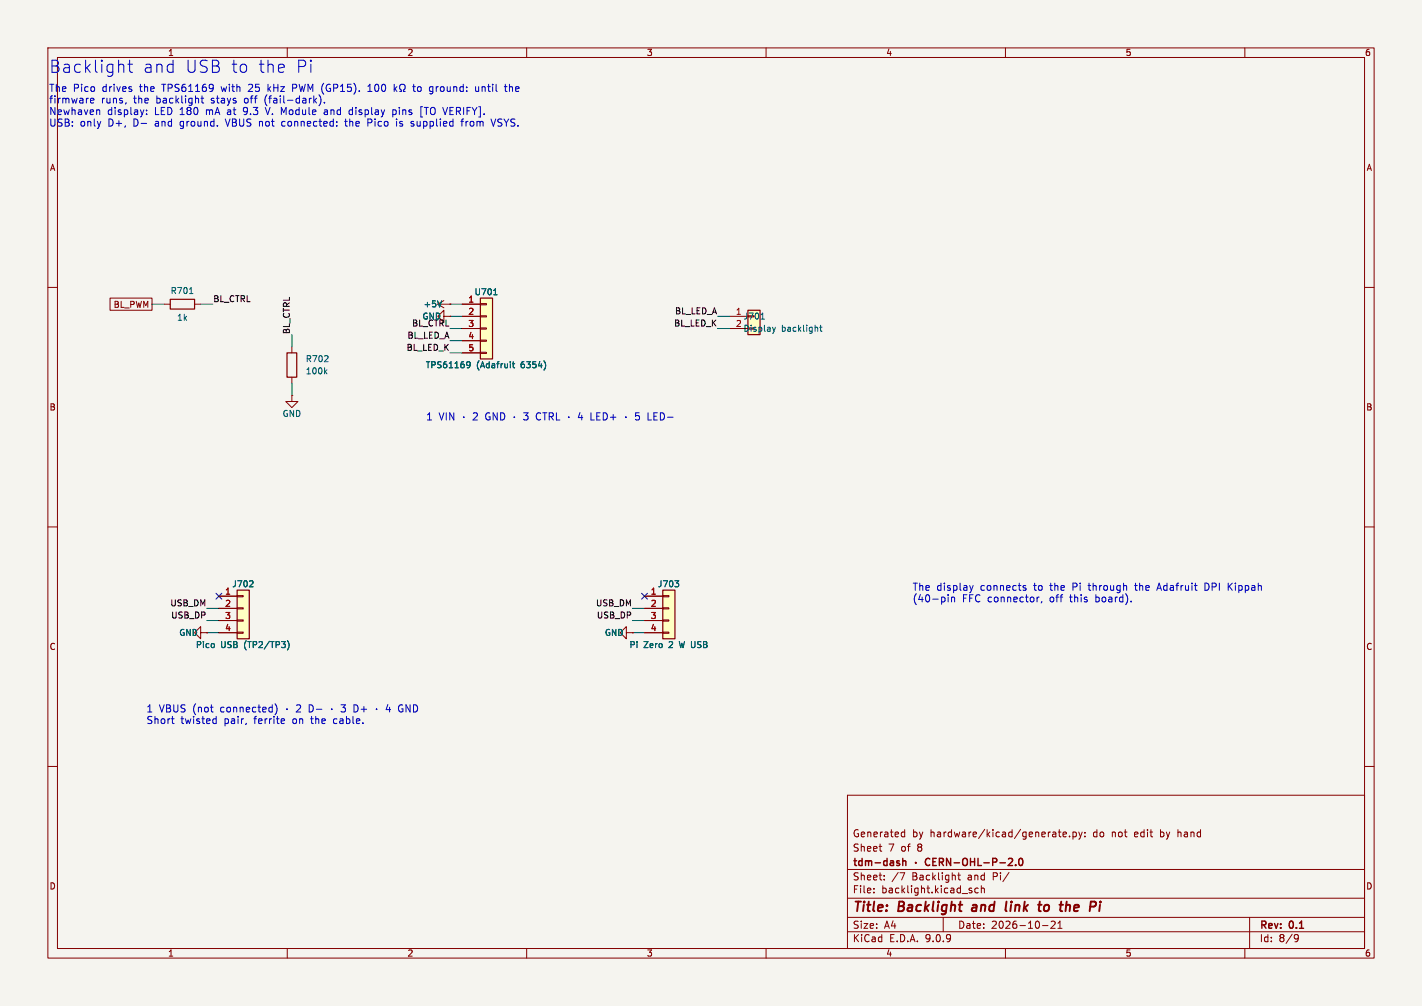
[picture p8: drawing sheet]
<svg xmlns="http://www.w3.org/2000/svg" width="297mm" height="210mm" viewBox="0 0 297 210" stroke-linecap="round" stroke-linejoin="round" font-family="sans-serif">
<path d="M0 0h297v210h-297z" fill="#f5f4ef" stroke="#f5f4ef" stroke-width=".21"/>
<g fill="none" stroke="#840000" stroke-width=".21">
<path d="M10 10h277v190h-277zM12 12h273v186h-273zM60 10v2M110 10v2M160 10v2M210 10v2M260 10v2M10 60h2M91.4 63.5l1.3 .8M91.4 63.5h2.6M92.7 62.7l-1.3 .8M94 63.5h.1"/>
<path d="M285 60h2M10 110h2M285 110h2M41.9 132.1v-1.3l-1.3 1.3 1.3 1.3v-1.3h1.3M43.2 132.1h.1M130.8 132.1v-1.3l-1.3 1.3 1.3 1.3v-1.3h1.3M132.1 132.1h.1M10 160h2M177 166h108v32h-108zM183.6 176.7h.6M184 177.7h.2M188.4 174.6h.6"/>
<path d="M188.4 173.8h.6M189 173.2v1.5M221 173.7h.6M221.2 173.2v1.3l.4 .2M222 174.2l.7-.1v-.3l-.5-.1-.2 .2 .1 .7h.6M223.4 174.6v.1M224.1 173.8l.4-.1 .3 .3-.1 .6h-.6M224.1 173.7v1.5M225.3 173.7l.4 1M225.7 174.7l-.4 .5M226 173.7l-.3 1M226.6 174.6v.1"/>
<path d="M226.6 173.8v.1M246 173.2v1.5M246.1 173.8h-.1M285 160h2M60 198v2M110 198v2M160 198v2M177 194.5h108M177 191.5h108M177 187.5h108M177 181.5h108M182.5 186.3v.1"/>
<path d="M182.5 185.5v.1M184.7 183.6v.1M184.7 182.8v.1M187.6 182.1l-1.3 2M188 182.2h1l-.7 1.5M197 191.5v3M200 182.7h.6M200.2 182.2v1.3l.4 .2M202.6 185.9l.4 .1v.2l-.2 .2h-.3M202.6 185.4l.4 .1M204.3 185.5l-.4-.1-.3 .3 .1 .6h.6M205 185.5l.2-.1 .3 .1 .1 .9"/>
<path d="M205 184.9v1.5M210 198v2M217.7 193.2h1.2M219.5 192.4l.6-.1 .3 .4-.9 1.1h.9M221 193.8h.8M221 192.7l.4-.4v1.5M260 198v2M261 191.5v6.5M270.6 195.1l.5 .1a.99 .99 0 0 1-.4 1.4h-.2M271.2 195.7l-.3 .3h-.3"/>
</g>
<path d="M203.1 189.5l-.1 .4 .2 .3M210.2 188.2l-.2 1.7 .3 .3M218.8 188.9l-.5 .1-.2 .3v.7a.52 .52 0 0 0 .7 .1M223 188.9l.5 .1v.2l-.1 1" fill="none" stroke="#840000" stroke-width=".4"/>
<g fill="none" stroke="#840000" stroke-width=".3">
<path d="M188.6 179.2v1.5M188.6 179.8l.2-.1 .3 .1 .1 .9M194.2 179.3a.71 .71 0 0 0-1 .5 .71 .71 0 0 0 .7 .9l.3-.2M194.8 179.9h.5M195.6 179.2h-.8v1.5h.8M196.2 180l.7-.1 .2-.2-.1-.4-.8-.1v1.5M196.6 180l.5 .7M198.6 179.2v1.5l-.9-1.5v1.5M201.3 179.3l.1-.1a.5 .5 0 0 1 .7 .5v.5a.5 .5 0 0 1-.5 .5 .5 .5 0 0 1-.5-.5v-.5zM202.7 179.9h.9M202.7 179.2v1.5M203.6 179.2v1.5"/>
<path d="M204.3 179.2v1.5h.7M207.3 180l.8-.1 .1-.2-.1-.4-.8-.1v1.5M210.6 179.3l.6-.1 .3 .4-.9 1.1h.9M212.9 179.3l.2-.1a.8 .8 0 0 1 .5 .7 .8 .8 0 0 1-.5 .8l-.2-.2-.1-.4zM191.3 180v.2M199.3 180.1h1.1M205.5 180.1h1.1M208.8 180.1h1.2M212.1 180.5v.2"/>
</g>
<path d="M92.2 62.8l-.4 1.3" fill="none" stroke="#006464" stroke-width=".21"/>
<path d="M49.5 123.2h2.6v10.2h-2.6z" fill="#ffffc2"/>
<path d="M49.5 123.2h2.6v10.2h-2.6z" fill="none" stroke="#840000" stroke-width=".25"/>
<path d="M45.7 124.5h3.8M45.7 127h3.8M45.7 129.5h3.8M45.7 132.1h3.8M49.5 124.3h1.3v.3h-1.3zM49.5 126.9h1.3v.2h-1.3zM49.5 129.4h1.3v.3h-1.3zM49.5 132h1.3v.2h-1.3z" fill="none" stroke="#840000" stroke-width=".21"/>
<path d="M52.7 121.3l.1 .5-.7 .7h.8M60 133.7a1.46 1.46 0 0 1 0 2" fill="none" stroke="#006464" stroke-width=".21"/>
<path d="M138.4 123.2h2.6v10.2h-2.6z" fill="#ffffc2"/>
<path d="M138.4 123.2h2.6v10.2h-2.6z" fill="none" stroke="#840000" stroke-width=".25"/>
<path d="M61 82.6v1.2h1.2l-1.2 1.3-1.3-1.3h1.3M61 82.6h.1M134.6 124.5h3.8M134.6 127h3.8M134.6 129.5h3.8M134.6 132.1h3.8M138.4 124.3h1.3v.3h-1.3zM138.4 126.9h1.3v.2h-1.3zM138.4 129.4h1.3v.3h-1.3zM138.4 132h1.3v.2h-1.3z" fill="none" stroke="#840000" stroke-width=".21"/>
<path d="M141 121.2h.8l-.5 .5M141.6 121.8l.2 .2-.2 .4" fill="none" stroke="#006464" stroke-width=".21"/>
<path d="M100.3 62.2h2.6v12.7h-2.6z" fill="#ffffc2"/>
<path d="M100.3 62.2h2.6v12.7h-2.6z" fill="none" stroke="#840000" stroke-width=".25"/>
<path d="M96.5 63.5h3.8M96.5 66h3.8M96.5 68.6h3.8M96.5 71.1h3.8M96.5 73.7h3.8M100.3 63.4h1.3v.2h-1.3zM100.3 65.9h1.3v.3h-1.3zM100.3 68.5h1.3v.2h-1.3zM100.3 71h1.3v.2h-1.3zM100.3 73.5h1.3v.3h-1.3z" fill="none" stroke="#840000" stroke-width=".21"/>
<path d="M97.7 75.5l.4 .1 .1 .6-.3 .5-.3 .1M98.2 76.1l-.3 .2h-.2M103.1 61.5h.7M107 75.9h.5M107.2 75.5v1.1l.3 .2M113.9 75.9v.8" fill="none" stroke="#006464" stroke-width=".21"/>
<path d="M156.2 64.8h2.5v5.1h-2.5z" fill="#ffffc2"/>
<path d="M35.6 62.5h5v2h-5zM59.9 73.7h2.1v5h-2.1zM156.2 64.8h2.5v5.1h-2.5z" fill="none" stroke="#840000" stroke-width=".25"/>
<g fill="none" stroke="#840000" stroke-width=".21">
<path d="M23 62.2h8.7v2.6h-8.7zM34.3 63.5h1.3M40.6 63.5h1.3M61 72.4v1.3M61 78.7v1.3M92.7 66v-1.2l-1.3 1.2 1.3 1.3v-1.3h1.3M94 66h.1M94 63.5h.1M96.5 66h3.8M96.5 68.6h3.8M96.5 63.5h3.8M96.5 71.1h3.8"/>
<path d="M96.5 73.7h3.8M152.4 66h3.8M152.4 68.6h3.8M43.2 132.1h.1M45.7 124.5h3.8M45.7 127h3.8M45.7 129.5h3.8M45.7 132.1h3.8M132.1 132.1h.1M134.6 124.5h3.8M134.6 127h3.8M134.6 129.5h3.8"/>
<path d="M134.6 132.1h3.8"/>
</g>
<g fill="none" stroke="#006464" stroke-width=".21">
<path d="M39.6 61.3h.7M67.9 77.6l.4 .4M68.3 77.2l-.5 .5M92.2 62.8l-.4 1.3M97.7 75.5l.4 .1 .1 .6-.3 .5-.3 .1M98.2 76.1l-.3 .2h-.2M103.1 61.5h.7M107 75.9h.5M107.2 75.5v1.1l.3 .2M113.9 75.9v.8M158.9 66.6h.8M161.4 68.3l.3 .9"/>
<path d="M161.7 69.2l-.2 .3M162 68.3l-.3 .9M170.7 68.4l.1 .8M171.2 68.3h.5M171.4 67.9v1.1l.3 .2M52.7 121.3l.1 .5-.7 .7h.8M60 133.7a1.46 1.46 0 0 1 0 2M141 121.2h.8l-.5 .5M141.6 121.8l.2 .2-.2 .4"/>
</g>
<g fill="none" stroke="#009600" stroke-width=".21">
<path d="M31.7 63.5h2.6M41.9 63.5h2.5M61 69.9v2.5M94 66h2.5M94 68.6h2.5M94 73.7h2.5M94 63.5h2.5M94 71.1h2.5M149.9 66h2.5M149.9 68.6h2.5M61 80v2.6M43.2 132.1h2.5"/>
<path d="M43.2 129.5h2.5M43.2 127h2.5M132.1 132.1h2.5M132.1 129.5h2.5M132.1 127h2.5"/>
</g>
<path d="M45.1 123.9l1.2 1.2M46.3 123.9l-1.2 1.2M134 123.9l1.2 1.2M135.2 123.9l-1.2 1.2" fill="none" stroke="#000084" stroke-width=".21"/>
<g fill="none" stroke="#0000c2" stroke-width=".21">
<path d="M25.5 13.4l.4 .4v1.3M26.7 13.4h1M27.1 12.6v2.1l.1 .3 .5 .1M56 17.6v1.5M56.5 18.1l-.5 .6M61.1 18.4h.6M61.7 17.6h-.6v1.5M76.8 19.1h.9M76.8 18l.5-.4v1.5M82.3 17.6v1.5M82.5 18.5l.4 .6M82.9 18.1l-.6 .6"/>
<path d="M83.5 19.1h.3v-.3a.64 .64 0 0 1-.3-.9 .64 .64 0 0 1 .9-.2 .69 .69 0 0 1-.1 1.1v.3h.3M86.2 18.1h.6M86.4 17.6v1.3l.4 .2M90 18.1l.4 .1M90.4 19l-.4 .1M90.4 18.1v1.2l-.3 .3M99.3 18.1l.1 .9 .4 .1 .2-.1M100 18.1v1M105.3 18.1h.6M105.5 17.6v1.3l.4 .2M106.4 17.6v1.5M106.8 18.1l-.4 .1"/>
<path d="M18.9 21l.7-.1-.1-.3-.4-.1-.2 .2 .1 .7h.5M20.6 22.9l.2 .2v.8M26.3 21.4v.3M28 24.8v1.5l.7-.2 .1-.6M29.5 25.8h1.1M30 22.9l-.3 1M30.6 23.8v.1M30.6 23v.1M42 20.5h.5M42.2 20v1.3l.3 .2M47 24.8l.5 1.5M55.4 22.4l.5 1.5"/>
<path d="M59.1 25.3l-.3 .3v.5l.3 .2M65.7 20.9l.4 .6M66.1 20.5l-.6 .6M67 20.4v1l-.4 .7M67.8 21.4v.1M68.2 22.9l-.4 .1M68.3 23.4h-.4l-.2 .2 .1 .3h.5M72 25.3h.5M72.2 24.8v1.3l.3 .2M73.5 22.9l-.5 .1-.1 .2 .1 .6 .5 .1M76.8 24.8v1.5M76.8 25.6h.6"/>
<path d="M82 23l.5-.1 .3 .3M82 22.9v1.5M82.8 23.6l-.3 .3h-.5M82.8 25.3v1M83.5 26.3h.1M83.5 25.4v.4M86.3 25.8l.2 .3-.2 .2M88.3 22.3h-.4v2.1h.4M88.6 22.4h.9M93.5 22.4l-.5 1.5M96.5 25.1v1.2M97.3 25.3v1"/>
<path d="M97.4 25.5l-.1 .1M102.5 24.8l.5 1.5 .5-1.5M91.7 86.2l.5 1.5 .5-1.5M93.2 86.2v1.5M94.8 86.2v1.5l-.9-1.5v1.5M96.9 87v.2M98.9 86.3l.5-.1 .3 .4-.9 1.1h.9M102.3 86.2a.7 .7 0 0 0-.9 .7 .7 .7 0 0 0 .9 .7l.1-.6h-.3M103.9 86.2v1.5l-.9-1.5v1.5M104.6 86.2a.76 .76 0 0 1 .8 .7 .76 .76 0 0 1-.8 .8zM107.4 87v.2M109.4 86.2h.9l-.5 .5 .4 .2v.6l-.2 .2-.6-.2"/>
<path d="M112.9 86.3a.71 .71 0 0 0-1 .5 .71 .71 0 0 0 .7 .9l.3-.2M113.4 86.2h.8M113.8 86.2v1.5M114.7 87l.7-.1 .2-.2-.1-.4-.8-.1v1.5M115.1 87l.5 .7M116.2 86.2v1.5h.7M118.8 87v.2M121.1 86.1l-.3 1.1h.9M121.5 86.7v1M123.4 86.2v1.5h.7M130.7 87v.2M133.5 86.2h-.7l-.1 .7 .2-.2 .5 .1 .2 .2-.1 .5-.2 .2-.6-.2"/>
<path d="M135.4 86.2v1.5h.7M136.6 86.9h.5M137.3 86.2h-.7v1.5h.7M137.9 86.2a.76 .76 0 0 1 .9 .7 .76 .76 0 0 1-.9 .8zM139.4 87.1h1.2M198 124.6v1M198.7 124.6v1M199.3 124.7l.1 .9M202.5 122.2l.4 1M202.9 123.2l-.2 .4M203.2 122.2l-.3 1M213.7 122.7l.6 .2-.1 .3h-.4"/>
<path d="M213.7 122.3h.5M217 124.6l-.4 .3M217.6 125.6l-.1 .3M237 122.2h.5M241.7 122.8h.8M242.1 121.7l-.5 1.5M252.2 121.8l-.5-.1v1.5h.5M256.7 122.4l.7 .8M257.4 121.7l-.9 .9M36.1 151h.3M44.7 150l.5 .1M45.2 151h-.5"/>
<path d="M45.2 149.5v1.5M57.4 146.9a1.72 1.72 0 0 1 0 2.3M59.2 150l.2 .4-.7 .1M59.4 151h-.2M59.9 148v.1M61.9 147.3l.6-.2 .3 .5-.9 1h.9M64.6 147.1a.76 .76 0 0 1 .8 .8 .76 .76 0 0 1-.8 .7zM66.1 148.1h1.1M69.3 148v.1M71.2 147.1h1l-.5 .6 .4 .1v.7l-.2 .1-.7-.1M74.5 147.2l-.6-.1v1.5h.6M78.7 148v.1"/>
<path d="M81 147.1l-.3 1h.9M81.4 147.6v1M83.9 148h.3M84.1 147.2a.7 .7 0 0 0-.9 .7 .7 .7 0 0 0 .9 .7l.1-.1"/>
</g>
<g font-size="3.5" fill="#0000c2">
<text x="10.2" y="15.4">Backlight</text>
<text x="29.7" y="15.4">and</text>
<text x="38.5" y="15.4">USB to</text>
<text x="53.6" y="15.4">the</text>
<text x="61.4" y="15.4">Pi</text>
</g>
<g font-size="2.8" fill="#840000">
<text x="178" y="190.9">Title:</text>
<text x="187.7" y="190.9">Backlight</text>
<text x="203.9" y="190.9">and</text>
<text x="211.6" y="190.9">link</text>
<text x="219.4" y="190.9">to</text>
<text x="224.7" y="190.9">the</text>
</g>
<g font-size="2.1" fill="#0000c2">
<text x="10.2" y="19.5">The</text>
<text x="10.2" y="21.9">firmware</text>
<text x="15.2" y="19.5">Pico</text>
<text x="21.1" y="21.9">runs,</text>
<text x="21.4" y="19.5">drives</text>
<text x="28" y="21.9">the</text>
<text x="29.3" y="19.5">the</text>
<text x="32.8" y="21.9">backlight</text>
<text x="34.1" y="19.5">TPS61169</text>
<text x="44.4" y="21.9">stays</text>
<text x="46.7" y="19.5">with</text>
<text x="51.4" y="21.9">off</text>
<text x="52.5" y="19.5">25</text>
<text x="55.8" y="21.9">(fail-dark).</text>
<text x="56.6" y="19.5">kHz</text>
<text x="61.9" y="19.5">PWM (GP15).</text>
<text x="78" y="19.5">100</text>
<text x="87.8" y="19.5">to</text>
<text x="91.3" y="19.5">ground:</text>
<text x="101.1" y="19.5">until</text>
<text x="107.4" y="19.5">the</text>
<text x="10.2" y="24.3">Newhaven</text>
<text x="10.2" y="26.7">USB:</text>
<text x="16.7" y="26.7">only</text>
<text x="22.4" y="24.3">display:</text>
<text x="22.6" y="26.7">D+,</text>
<text x="32.3" y="24.3">LED 180</text>
<text x="32.6" y="26.7">and</text>
<text x="38" y="26.7">ground.</text>
<text x="43.3" y="24.3">mA at</text>
<text x="47.7" y="26.7">VBUS not</text>
<text x="51.4" y="24.3">9.3</text>
<text x="56.3" y="24.3">V. Module</text>
<text x="59.7" y="26.7">connected:</text>
<text x="68.7" y="24.3">and</text>
<text x="73.1" y="26.7">the</text>
<text x="74.1" y="24.3">display</text>
<text x="77.9" y="26.7">Pico</text>
<text x="83.3" y="24.3">pins</text>
<text x="84.1" y="26.7">is</text>
<text x="87.3" y="26.7">supplied</text>
<text x="89.3" y="24.3">[TO</text>
<text x="94.3" y="24.3">VERIFY].</text>
<text x="98.1" y="26.7">from</text>
<text x="104.5" y="26.7">VSYS.</text>
<text x="88.9" y="88.1">1</text>
<text x="124.5" y="88.1">LED+</text>
<text x="190.5" y="123.6">The</text>
<text x="195.6" y="123.6">display</text>
<text x="204.8" y="123.6">connects</text>
<text x="216.1" y="123.6">to</text>
<text x="219.6" y="123.6">the</text>
<text x="224.4" y="123.6">Pi</text>
<text x="227.9" y="123.6">through</text>
<text x="237.8" y="123.6">the</text>
<text x="242.6" y="123.6">Adafruit</text>
<text x="252.6" y="123.6">DPI</text>
<text x="257.6" y="123.6">Kippah</text>
<text x="190.5" y="126">(40-pin</text>
<text x="200.9" y="126">FFC connector,</text>
<text x="219.4" y="126">off</text>
<text x="223.8" y="126">this</text>
<text x="229.2" y="126">board).</text>
<text x="30.5" y="149">1</text>
<text x="33.2" y="149">VBUS (not</text>
<text x="46.2" y="149">connected)</text>
<text x="74.9" y="149">D+</text>
<text x="84.7" y="149">GND</text>
<text x="30.5" y="151.4">Short</text>
<text x="37.7" y="151.4">twisted</text>
<text x="46.9" y="151.4">pair,</text>
<text x="53.2" y="151.4">ferrite</text>
<text x="61.4" y="151.4">on</text>
<text x="65.4" y="151.4">the</text>
<text x="70.2" y="151.4">cable.</text>
</g>
<g font-size="2.1" fill="#840000">
<text x="178" y="178">Sheet</text>
<text x="178" y="175">Generated</text>
<text x="185.5" y="178">7</text>
<text x="188.2" y="178">of</text>
<text x="190.5" y="175">by</text>
<text x="191.8" y="178">8</text>
<text x="194.3" y="175">hardware/kicad/generate.py:</text>
<text x="228.5" y="175">do</text>
<text x="232.5" y="175">not</text>
<text x="237.4" y="175">edit</text>
<text x="242.9" y="175">by</text>
<text x="246.7" y="175">hand</text>
<text x="178" y="184">Sheet:</text>
<text x="178" y="181.2">tdm-dash</text>
<text x="190.5" y="184">Backlight</text>
<text x="202.3" y="184">and</text>
<text x="207.6" y="184">Pi/</text>
<text x="178" y="186.7">File:</text>
<text x="184.1" y="186.7">backlight.kicad_sch</text>
<text x="178" y="196.9">KiCad</text>
<text x="178" y="194.1">Size:</text>
<text x="184.7" y="194.1">A4</text>
<text x="185.7" y="196.9">E.D.A.</text>
<text x="193.3" y="196.9">9.0.9</text>
<text x="200" y="194.1">Date:</text>
<text x="207" y="194.1">2026-10-21</text>
<text x="263" y="194.3">Rev:</text>
<text x="263" y="196.9">Id:</text>
<text x="267.1" y="196.9">8/9</text>
<text x="269.4" y="194.3">0.1</text>
</g>
<g font-size="1.8" fill="#840000">
<text x="35" y="11.9">1</text>
<text x="85" y="11.9">2</text>
<text x="135" y="11.9">3</text>
<text x="185" y="11.9">4</text>
<text x="235" y="11.9">5</text>
<text x="285" y="11.9">6</text>
<text x="10.3" y="35.9">A</text>
<text x="285.3" y="35.9">A</text>
<text x="23.6" y="64.5">BL_PWM</text>
<text x="10.3" y="85.9">B</text>
<text x="285.3" y="85.9">B</text>
<text x="10.3" y="135.9">C</text>
<text x="285.3" y="135.9">C</text>
<text x="10.3" y="185.9">D</text>
<text x="285.3" y="185.9">D</text>
<text x="35" y="199.9">1</text>
<text x="85" y="199.9">2</text>
<text x="135" y="199.9">3</text>
<text x="185" y="199.9">4</text>
<text x="235" y="199.9">5</text>
<text x="285" y="199.9">6</text>
</g>
<g font-size="1.8" fill="#006464">
<text x="35.5" y="61.6">R701</text>
<text x="88.4" y="64.4">+5V</text>
<text x="99" y="61.8">U701</text>
<text x="36.9" y="67.2">1k</text>
<text x="88.1" y="66.9">GND</text>
<text x="155.2" y="66.9">J701</text>
<text x="155.2" y="69.4">Display</text>
<text x="163.2" y="69.4">backlight</text>
<text x="63.8" y="75.8">R702</text>
<text x="88.8" y="77.1">TPS61169</text>
<text x="99.5" y="77.1">(Adafruit</text>
<text x="108.9" y="77.1">6354)</text>
<text x="63.8" y="78.3">100k</text>
<text x="58.9" y="87.2">GND</text>
<text x="48.4" y="122.8">J702</text>
<text x="137.3" y="122.8">J703</text>
<text x="37.3" y="132.9">GND</text>
<text x="40.8" y="135.5">Pico</text>
<text x="46.1" y="135.5">USB</text>
<text x="51.1" y="135.5">(TP2/TP3)</text>
<text x="126.2" y="132.9">GND</text>
<text x="131.4" y="135.5">Pi</text>
<text x="134.4" y="135.5">Zero</text>
<text x="139.8" y="135.5">2</text>
<text x="142.2" y="135.5">W USB</text>
</g>
<g font-size="1.8" fill="#0f0f0f">
<text x="44.4" y="63.2">BL_CTRL</text>
<text x="140.9" y="65.7">BL_LED_A</text>
<text x="60.6" y="69.9" transform="rotate(-90 60.6 69.9)">BL_CTRL</text>
<text x="85" y="70.8">BL_LED_A</text>
<text x="86" y="68.2">BL_CTRL</text>
<text x="140.7" y="68.2">BL_LED_K</text>
<text x="84.8" y="73.3">BL_LED_K</text>
<text x="35.5" y="126.7">USB_DM</text>
<text x="35.7" y="129.2">USB_DP</text>
<text x="124.4" y="126.7">USB_DM</text>
<text x="124.6" y="129.2">USB_DP</text>
</g>
<g font-size="1.8" fill="#a90000">
<text x="97.7" y="63.2">1</text>
<text x="97.7" y="65.8">2</text>
<text x="153.6" y="65.8">1</text>
<text x="97.7" y="68.3">3</text>
<text x="97.7" y="70.9">4</text>
<text x="153.6" y="68.3">2</text>
<text x="97.7" y="73.4">5</text>
<text x="46.9" y="124.2">1</text>
<text x="135.8" y="124.2">1</text>
<text x="46.9" y="126.7">2</text>
<text x="46.9" y="129.3">3</text>
<text x="46.9" y="131.8">4</text>
<text x="135.8" y="126.7">2</text>
<text x="135.8" y="129.3">3</text>
<text x="135.8" y="131.8">4</text>
</g>
</svg>
